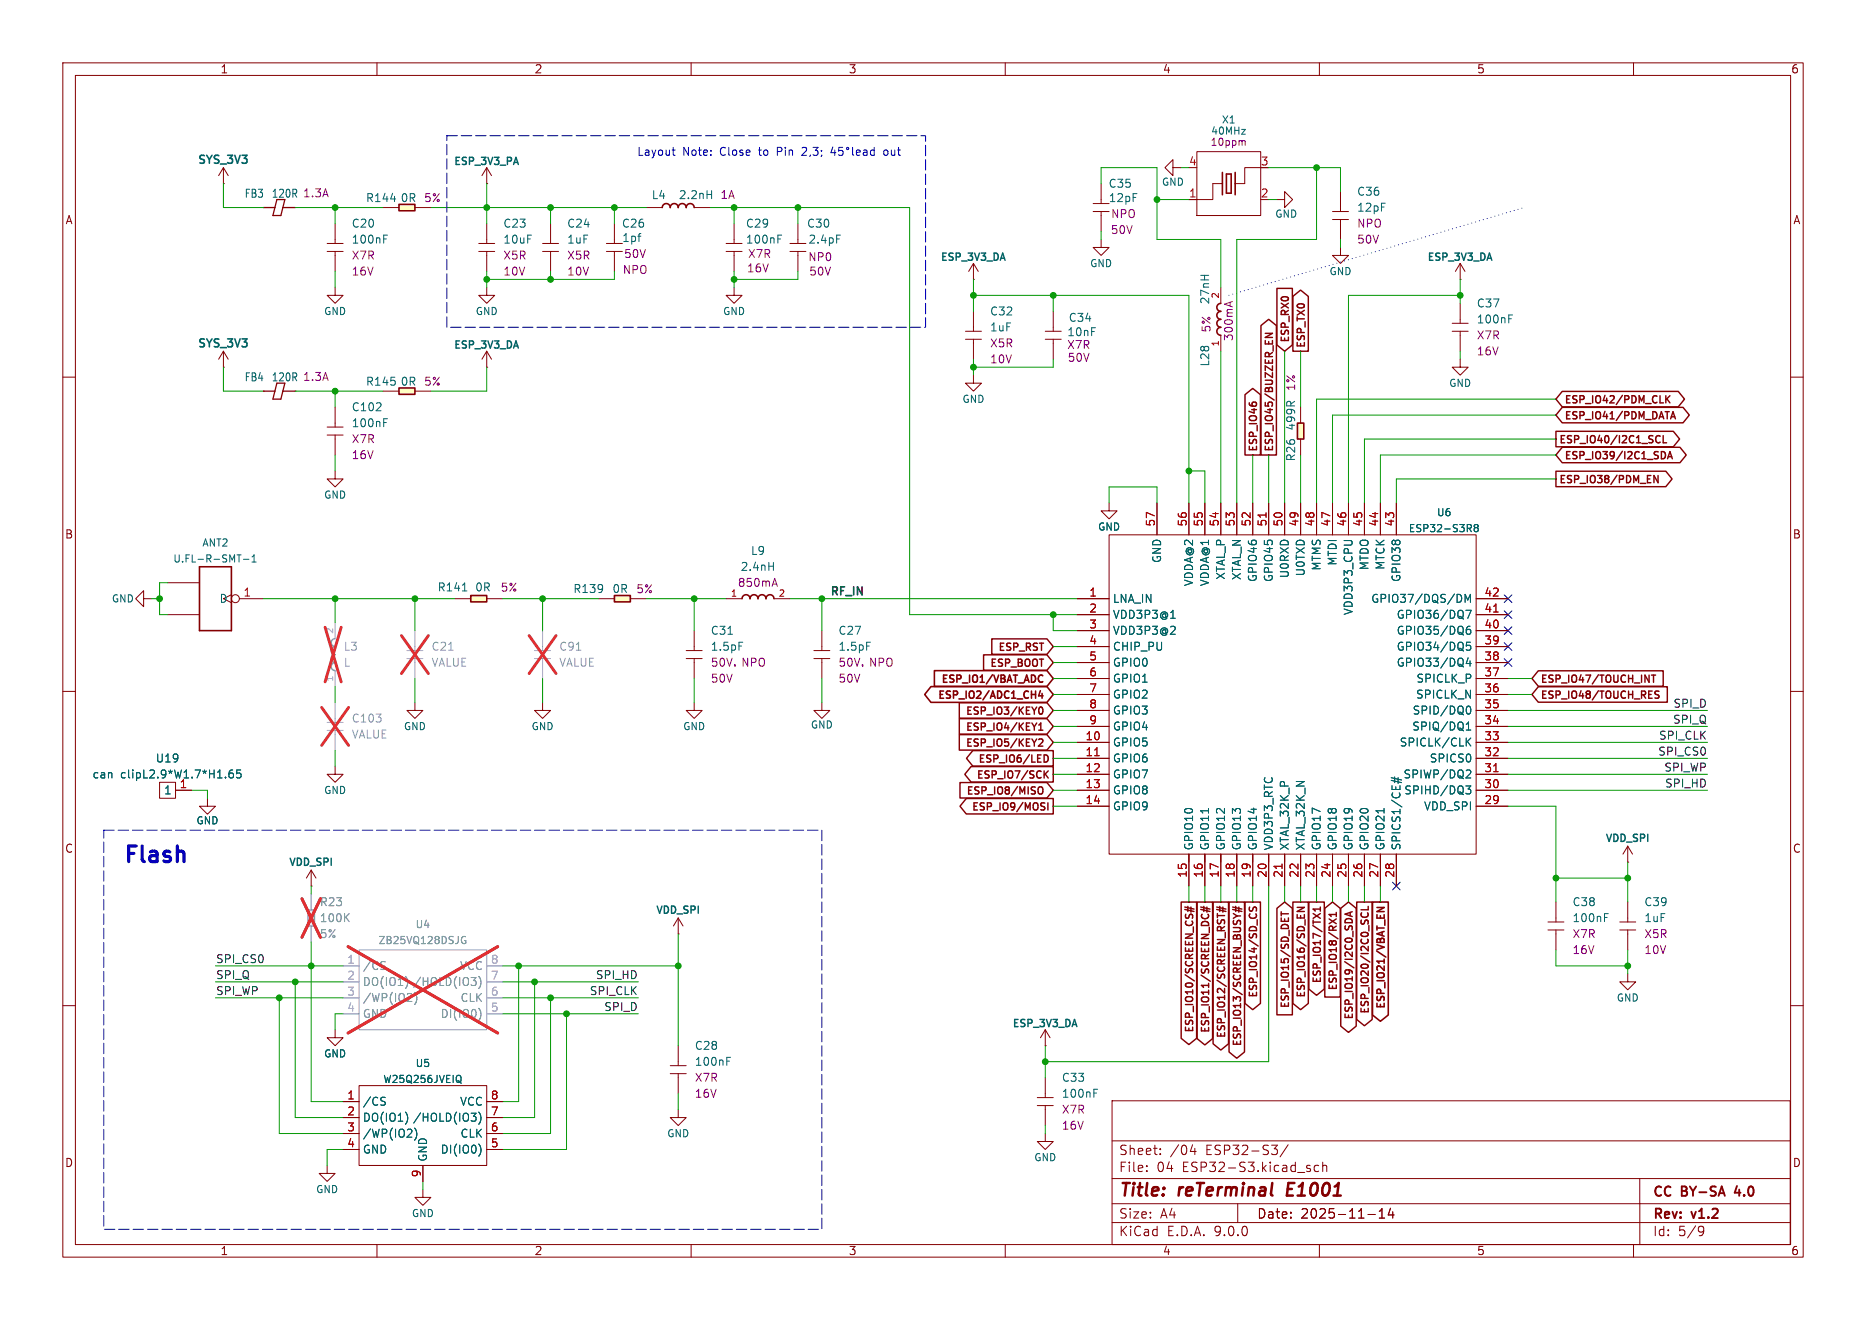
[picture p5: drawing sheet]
<svg xmlns="http://www.w3.org/2000/svg" width="297mm" height="210mm" viewBox="0 0 297 210" stroke-linecap="round" stroke-linejoin="round" font-family="sans-serif">
<g fill="none" stroke="#840000" stroke-width=".16">
<path d="M10 10h277v190h-277zM12 12h273v186h-273zM60 10v2M110 10v2M160 10v2M210 10v2M260 10v2M52.1 38.7h2.5M53.3 35.6v3.1M52.1 40h2.5M53.3 45.7v1.3h1.3l-1.3 1.3-1.2-1.3h1.2M53.3 40v3.2"/>
<path d="M154.9 59.7v1.3h1.3l-1.3 1.2-1.2-1.2h1.2M10 60h2M285 60h2M10 110h2M285 110h2M10 160h2M53.3 163.8v1.3h1.3l-1.3 1.3-1.2-1.3h1.2M106.7 169.5h2.5M106.7 170.8h2.5M107.9 166.4v3.1M107.9 170.8v3.2M177 175.1h107.9v22.9h-107.9z"/>
<path d="M285 160h2M60 198v2M110 198v2M160 198v2M177 194.5h108M177 191.5h108M177 187.5h108M177 181.5h108M182.5 186.3v.1M182.5 185.5v.1M184.7 183.6v.1M184.7 182.8v.1"/>
<path d="M189.8 182.1l-.3 1.1h.9M190.2 182.7v1M197 191.5v3M202.4 182.2h.9l-.5 .6M203 182.8l.3 .3v.3l-.3 .3M205 182.1l-1.3 2M208.4 185.9l.2 .2-.2 .3M208.4 185.4l.1 .1M209.9 185.5l-.4-.1-.3 .3v.4l.1 .2h.6M210 198v2M210.5 185.5l.2-.1 .4 .1 .1 .9M210.5 184.9v1.5"/>
<path d="M217.7 193.2h1.2M219.5 193.8h.9M219.5 192.7l.5-.4v1.5M221.3 192.2l-.3 1.1h.9M221.7 192.8v1M260 198v2M261 187.5v10.5M270.6 195.1l.5 .1a.99 .99 0 0 1-.4 1.4h-.2M271.2 195.7l-.3 .3h-.3"/>
</g>
<path d="M205.1 188.2l-.3 2h1" fill="none" stroke="#840000" stroke-width=".4"/>
<path d="M276.5 188.7l-.4 1.1h.9" fill="none" stroke="#840000" stroke-width=".3"/>
<path d="M61.1 38h.4M61.1 37.4h.6M115.7 168.8h.4M115.7 168.2h.6" fill="none" stroke="#006464" stroke-width=".16"/>
<path d="M63.5 32.5h2.5v1h-2.5z" fill="#ffffc2"/>
<path d="M63.5 32.5h2.5v1h-2.5z" fill="none" stroke="#840000" stroke-width=".25"/>
<g fill="none" stroke="#840000" stroke-width=".16">
<path d="M61 33h2.5M66 33h2.6M77.5 29.2h.1M77.5 26.7l-.8 1.2M77.5 26.7l.7 1.2M77.5 26.7v2.5M53.3 74.9v1.3h1.3l-1.3 1.3-1.2-1.3h1.2M22.9 95.3v-1.3l-1.3 1.3 1.3 1.2v-1.2h1.2M25.4 124.5h2.5v2.5h-2.5zM27.9 125.7h2.6M107.9 148.6h.1M107.9 146.1l-.7 1.2"/>
<path d="M107.9 146.1l.8 1.2M107.9 146.1v2.5M54.6 175.3h2.5M54.6 177.8h2.5M57.1 172.7h20.4v12.7h-20.4zM77.5 175.3h2.5M77.5 177.8h2.5M107.9 176.5v1.3h1.3l-1.3 1.3-1.2-1.3h1.2M54.6 180.3h2.5M54.6 182.9h2.5M67.3 185.4v2.6M77.5 180.3h2.5"/>
<path d="M77.5 182.9h2.5"/>
</g>
<g fill="none" stroke="#006464" stroke-width=".16">
<path d="M62.2 31.7h.8M37 122.5a.5 .5 0 0 0-.6 .5v.5l.2 .2 .3 .1 .2-.2 .1-.4-.2-.2h-.3l-.3 .2M38.3 122.5h-.6l-.1 .6 .2-.1h.5l.1 .2-.1 .4-.2 .2-.5-.2M60.8 174.6h.5M61.1 175.2l.2 .3v.2l-.2 .1M64.8 177.5v.8M65.5 179.8v.4M66 179.5l.3 .5v.6M73.1 172l.3 .3M73.1 171.1h.1a.73 .73 0 0 1-.1 1.1M75 177.1h.8l-.5 .5M75.5 177.6l.3 .2v.3l-.3 .3"/>
<path d="M76.2 176.9a1.46 1.46 0 0 1 0 2M64.8 180.9h.8M66.3 180.9l-.3 .5M76.3 182.1a1.49 1.49 0 0 1 0 1.8"/>
</g>
<path d="M54.6 153.7h2.5M54.6 156.2h2.5M54.6 158.8h2.5M57.1 151.1h20.4v12.7h-20.4zM77.5 153.7h2.5M77.5 156.2h2.5M77.5 158.8h2.5M54.6 161.3h2.5M77.5 161.3h2.5" fill="none" stroke="#a1a1a1" stroke-width=".16"/>
<path d="M60.8 153h.5M61.1 153.6l.2 .3v.2l-.2 .1M64.8 159.3h.8M64.8 155.9v.8M65.5 158.2v.4M66 157.9a1.47 1.47 0 0 1 0 1.9M73.9 149.6h.2v.5h-.3l-.3-.1M74.1 149h-.3l-.3 .1M75 155.5h.8l-.5 .5M75.5 156l.3 .2v.3l-.3 .3M76.2 155.3a1.46 1.46 0 0 1 0 2M76.3 160.5a1.49 1.49 0 0 1 0 1.8" fill="none" stroke="#989898" stroke-width=".16"/>
<path d="M55.4 150.6l23.8 13.8M79.2 150.6l-23.8 13.8" fill="none" stroke="#e12e31" stroke-width=".46"/>
<path d="M63.5 61.7h2.5v1h-2.5z" fill="#ffffc2"/>
<path d="M63.5 61.7h2.5v1h-2.5z" fill="none" stroke="#840000" stroke-width=".25"/>
<g fill="none" stroke="#840000" stroke-width=".16">
<path d="M35.6 29.2h.1M35.6 26.7l-.8 1.2M35.6 26.7l.7 1.2M35.6 26.7v2.5M41.9 33h.1M47 33h.1M86.4 38.7h2.5M87.6 35.6v3.1M174 32.4h2.5M174 33.7h2.5M175.3 38.1v1.3h1.2l-1.2 1.2-1.3-1.2h1.3M175.3 29.2v3.2"/>
<path d="M175.3 33.7v3.1M77.5 58.4h.1M77.5 45.7v1.3h1.2l-1.2 1.3-1.3-1.3h1.3M77.5 55.9l-.8 1.3M77.5 55.9l.7 1.3M77.5 55.9v2.5M86.4 40h2.5M87.6 40v3.2M52.1 67.9h2.5M52.1 69.2h2.5M53.3 64.8v3.1M53.3 69.2v3.2"/>
<path d="M61 62.2h2.5M66 62.2h2.6M110.5 111.8v1.2h1.3l-1.3 1.3-1.3-1.3h1.3M53.3 121.9v1.3h1.3l-1.3 1.3-1.2-1.3h1.2"/>
</g>
<path d="M61.1 67.2h.4M61.1 66.6h.6" fill="none" stroke="#006464" stroke-width=".16"/>
<path d="M52.1 114.9h2.5M52.1 116.2h2.5M53.3 111.8v3.1M53.3 116.2v3.2" fill="none" stroke="#a1a1a1" stroke-width=".16"/>
<path d="M51.2 112.5l4.3 6.1M55.5 112.5l-4.3 6.1" fill="none" stroke="#e12e31" stroke-width=".46"/>
<path d="M41.9 33h1.9M44.1 31.8l-.7 2.5h1.3l.6-2.5M45 33h2" fill="none" stroke="#840000" stroke-width=".2"/>
<path d="M74.9 94.7h2.6v1.1h-2.6z" fill="#ffffc2"/>
<path d="M74.9 94.7h2.6v1.1h-2.6zM118.1 95.3a.64 .64 0 0 1 .6-.7 .64 .64 0 0 1 .7 .7 .64 .64 0 0 1 .6-.7 .64 .64 0 0 1 .6 .7 .64 .64 0 0 1 .7-.7 .64 .64 0 0 1 .6 .7 .64 .64 0 0 1 .7-.7 .64 .64 0 0 1 .6 .7" fill="none" stroke="#840000" stroke-width=".25"/>
<g fill="none" stroke="#840000" stroke-width=".16">
<path d="M35.6 58.4h.1M35.6 55.9l-.8 1.3M35.6 55.9l.7 1.3M35.6 55.9v2.5M153.7 52.7h2.5M153.7 54h2.5M154.9 49.5v3.2M154.9 54v3.2M166.4 52.7h2.5M166.4 54h2.5M167.6 49.5v3.2M167.6 54v3.2"/>
<path d="M41.9 62.2h.1M47 62.2h.1M72.4 95.3h2.5M77.5 95.3h2.5M115.6 95.3h2.5M123.2 95.3h2.5M66 111.8v1.2h1.3l-1.3 1.3-1.2-1.3h1.2M86.4 111.8v1.2h1.2l-1.2 1.3-1.3-1.3h1.3M109.2 103.5h2.6M109.2 104.8h2.6M110.5 100.3v3.2M110.5 104.8v3.2"/>
<path d="M129.5 103.5h2.6M129.5 104.8h2.6M130.8 100.3v3.2M130.8 104.8v3.2M259.1 137.2h.1M259.1 134.6l-.8 1.3M259.1 134.6l.7 1.3M259.1 134.6v2.6M246.4 146.7h2.5M246.4 148h2.5M247.6 143.5v3.2M247.6 148v3.1"/>
<path d="M259.1 154.9v1.3h1.2l-1.2 1.3-1.3-1.3h1.3"/>
</g>
<path d="M73.6 94h.7M122.4 90.1h.7M123.1 89.5v1.2M115.9 100.9h.7M117.6 102.2h.6M137.9 102.2h.6M255.4 146h.4M255.4 145.4h.6" fill="none" stroke="#006464" stroke-width=".16"/>
<path d="M53.3 99.1v2.5M53.3 106.7v2.5M64.8 103.5h2.5M64.8 104.8h2.5M66 100.3v3.2M66 104.8v3.2M85.1 103.5h2.5M85.1 104.8h2.5M86.4 100.3v3.2M86.4 104.8v3.2" fill="none" stroke="#a1a1a1" stroke-width=".16"/>
<path d="M71.4 103.4h.7M91.7 103.4h.8" fill="none" stroke="#989898" stroke-width=".16"/>
<path d="M51.7 99.8l2.6 8.7M54.3 99.8l-2.6 8.7M63.9 101.1l4.3 6.1M68.2 101.1l-4.3 6.1M84.2 101.1l4.3 6.1M88.5 101.1l-4.3 6.1" fill="none" stroke="#e12e31" stroke-width=".46"/>
<path d="M53.3 101.6a.64 .64 0 0 0-.6 .6 .64 .64 0 0 0 .6 .7 .64 .64 0 0 0-.6 .6 .64 .64 0 0 0 .6 .6 .64 .64 0 0 0-.6 .7 .64 .64 0 0 0 .6 .6 .63 .63 0 0 0-.6 .6 .63 .63 0 0 0 .6 .7" fill="none" stroke="#a1a1a1" stroke-width=".25"/>
<path d="M41.9 62.2h1.9M44.1 61l-.7 2.5h1.3l.6-2.5M45 62.2h2" fill="none" stroke="#840000" stroke-width=".2"/>
<g fill="none" stroke="#840084" stroke-width=".16">
<path d="M123 92.9h.6M123.3 92l.4 1.3M114 104.7h-.6v.6l.2-.1 .4 .1 .1 .1-.1 .5-.1 .1-.5-.1M114.7 104.8l.2-.1a.68 .68 0 0 1 .4 .7 .68 .68 0 0 1-.4 .6l-.2-.1-.1-.4zM115.7 104.7l.4 1.3 .4-1.3M117 105.7v.1M117 105.7v.2M117 105.8v.2M117 105.8v.1M119 104.7v1.3l-.7-1.3v1.3M119.6 105.4l.6-.1 .1-.2v-.3l-.2-.1h-.5v1.3M120.9 104.9a.43 .43 0 0 1 .5-.2 .43 .43 0 0 1 .3 .4v.5a.42 .42 0 0 1-.5 .4 .42 .42 0 0 1-.4-.4z"/>
<path d="M134.4 104.7h-.6l-.1 .6 .2-.1 .4 .1 .1 .1v.5l-.2 .1-.5-.1M135 104.8l.2-.1a.68 .68 0 0 1 .5 .7 .68 .68 0 0 1-.5 .6l-.2-.1-.1-.4zM136 104.7l.4 1.3 .4-1.3M137.3 105.7v.1M137.3 105.7v.2M137.3 105.8v.2M137.3 105.8v.1M139.3 104.7v1.3l-.7-1.3v1.3M139.9 105.4l.6-.1 .2-.2-.1-.3-.2-.1h-.5v1.3M141.2 104.9a.43 .43 0 0 1 .5-.2 .43 .43 0 0 1 .3 .4v.5a.42 .42 0 0 1-.4 .4 .42 .42 0 0 1-.5-.4z"/>
</g>
<path d="M97.8 94.7h2.5v1.1h-2.5z" fill="#ffffc2"/>
<path d="M105.4 33a.64 .64 0 0 1 .6-.6 .64 .64 0 0 1 .7 .6 .64 .64 0 0 1 .6-.6 .64 .64 0 0 1 .6 .6 .64 .64 0 0 1 .7-.6 .64 .64 0 0 1 .6 .6 .64 .64 0 0 1 .7-.6 .64 .64 0 0 1 .6 .6M31.7 90.2h5.1v10.1h-5.1zM97.8 94.7h2.5v1.1h-2.5z" fill="none" stroke="#840000" stroke-width=".25"/>
<g fill="none" stroke="#840000" stroke-width=".16">
<path d="M76.2 38.7h2.5M77.5 35.6v3.1M96.5 38.7h2.6M97.8 35.6v3.1M102.9 33h2.5M110.5 33h2.5M115.6 38.7h2.5M116.8 35.6v3.1M125.7 38.7h2.6M127 35.6v3.1M76.2 40h2.5M77.5 40v3.2"/>
<path d="M96.5 40h2.6M97.8 40v3.2M115.6 40h2.5M116.8 45.7v1.3h1.3l-1.3 1.3-1.2-1.3h1.2M116.8 40v3.2M125.7 40h2.6M127 40v3.2M231.1 51.4h2.6M231.1 52.7h2.6M232.4 57.2v1.2h1.3l-1.3 1.3-1.3-1.3h1.3M232.4 48.3v3.1M232.4 52.7v3.2"/>
<path d="M26.7 97.8h5M26.7 92.7h5M36.8 94.6l-1.2 .7 1.2 .6M38.1 95.3h3.8M95.2 95.3h2.6M100.3 95.3h2.6M171.4 95.3h5.1M171.4 97.8h5.1M176.5 85.1h58.4v50.8h-58.4zM184.1 80v5.1M189.2 80v5.1M191.8 80v5.1"/>
<path d="M194.3 80v5.1M196.8 80v5.1M199.4 80v5.1M201.9 80v5.1M204.5 80v5.1M207 80v5.1M209.5 80v5.1M212.1 80v5.1M214.6 80v5.1M217.2 80v5.1M219.7 80v5.1M222.2 80v5.1"/>
<path d="M234.9 95.3h5.1M234.9 97.8h5.1M130.8 111.8v1.2h1.3l-1.3 1.3-1.3-1.3h1.3M171.4 100.3h5.1M171.4 102.9h5.1M171.4 105.4h5.1M171.4 108h5.1M171.4 110.5h5.1M171.4 113h5.1M171.4 115.6h5.1M171.4 118.1h5.1M234.9 100.3h5.1"/>
<path d="M234.9 102.9h5.1M234.9 105.4h5.1M234.9 108h5.1M234.9 110.5h5.1M234.9 113h5.1M234.9 115.6h5.1M234.9 118.1h5.1M33 127v1.3h1.3l-1.3 1.2-1.3-1.2h1.3M49.5 138.4l-.7 1.3M49.5 138.4l.8 1.3M49.5 138.4v2.6M171.4 120.7h5.1"/>
<path d="M171.4 123.2h5.1M171.4 125.7h5.1M171.4 128.3h5.1M189.2 135.9v5.1M191.8 135.9v5.1M194.3 135.9v5.1M196.8 135.9v5.1M199.4 135.9v5.1M201.9 135.9v5.1M204.5 135.9v5.1M207 135.9v5.1M209.5 135.9v5.1"/>
<path d="M212.1 135.9v5.1M214.6 135.9v5.1M217.2 135.9v5.1M219.7 135.9v5.1M222.2 135.9v5.1M234.9 120.7h5.1M234.9 123.2h5.1M234.9 125.7h5.1M234.9 128.3h5.1M49.5 141h.1M257.8 146.7h2.5M257.8 148h2.5"/>
<path d="M259.1 143.5v3.2M259.1 148v3.1M165.1 174.6h2.5M165.1 175.9h2.5M166.4 166.4h.1M166.4 163.8l-.8 1.3M166.4 163.8l.7 1.3M166.4 163.8v2.6M166.4 171.5v3.1M166.4 175.9v3.2M67.3 189.2v1.3h1.3l-1.3 1.3-1.3-1.3h1.3M166.4 180.3v1.3h1.2l-1.2 1.3-1.3-1.3h1.3"/>
<circle cx="37.5" cy="95.2" r=".63"/>
</g>
<g fill="none" stroke="#006464" stroke-width=".16">
<path d="M101.5 37.6h.5M101.9 37.2h.1M112.5 30.9h.8M113.3 30.3v1.3M123.8 37.4h.6M123.8 38h.4M133.2 37.4h.6M240.1 50.7h.5M240.1 50.1h.6M37.7 88.3h.7M38.8 89h.8M40.1 89.4h.7"/>
<path d="M40.1 88.6l.3-.3v1.1M186.3 98.4h.8M232.6 94.9v.6M233.2 95.8v-1.2l.4 .9 .4-.9v1.2M233.3 97.1h.9l-.6 1.3M233.8 84.1l.4 .5M234 99.6a.5 .5 0 0 0-.6 .6v.5l.1 .1 .4 .1 .1-.1 .1-.4-.1-.2-.4-.1-.2 .3M234 83.5l.2 .2-.1 .2-.1 .2M234.9 83.9l-.3-.2 .3-.2h.3l.1 .2-.2 .2M234.9 83.9l-.3 .3 .1 .3 .2 .1 .3-.1 .1-.1-.1-.3-.1-.2M234.9 83.9h.2M233.4 116.1h.7"/>
<path d="M233.4 115.2l.3-.3v1.2M233.5 112.5l.2-.2a.68 .68 0 0 1 .4 .7 .68 .68 0 0 1-.4 .6l-.2-.1M233.6 118l.5 .7M233.7 104.7l-.3 .9h.8M234 105.1v.9M234 102.2h-.6v.6l.2-.1h.4l.1 .2-.1 .4-.1 .1-.5-.1M234.1 117.4l-.7 .7M192.3 128.6v.8M220.3 128.6v.8M221.4 124.2l1.7 .3M221.4 123.7l1.7 .4M222 123.6v.9"/>
<path d="M222.5 123.7v.9M233.3 125h.8l-.4 .5 .3 .1 .1 .5-.2 .2h-.4M233.6 122.5l.4 .1 .1 .3-.8 .9h.8M174.1 173.9h.4M174.1 173.3h.6"/>
</g>
<path d="M201.5 81.6v.7M237.7 97.4h.8M174.2 120.2h.8M204.1 137.5v.7M237.7 122.8h.8" fill="none" stroke="#a90000" stroke-width=".16"/>
<path d="M49 144.8h1v2.5h-1z" fill="#f0f0f0"/>
<path d="M49 144.8h1v2.5h-1z" fill="none" stroke="#a1a1a1" stroke-width=".25"/>
<path d="M49.5 142.2v2.6M49.5 147.3v2.6" fill="none" stroke="#a1a1a1" stroke-width=".16"/>
<path d="M55 145.9l.6 .7M55.6 145.4l-.8 .7" fill="none" stroke="#989898" stroke-width=".16"/>
<path d="M48.1 143l2.9 6.1M51 143l-2.9 6.1" fill="none" stroke="#e12e31" stroke-width=".46"/>
<path d="M190.5 24.1h10.2v10.2h-10.2zM194.6 29.2h-1.6v2.6h-3.8h1.3M201.9 26.7h-3.8v2.5h-1.5M203.2 31.8h1.3v-1.3l1.2 1.3-1.2 1.2v-1.2M212.1 33.7h2.5M212.1 34.9h2.5M213.4 39.4v1.2h1.2l-1.2 1.3-1.3-1.3h1.3M213.4 30.5v3.2M213.4 34.9v3.2M52.1 185.4v1.3h1.2l-1.2 1.3-1.3-1.3h1.3" fill="none" stroke="#840000" stroke-width=".16"/>
<path d="M194.6 27.4v3.6M195.2 27.7h.8v3h-.8zM196.6 27.4v3.6" fill="none" stroke="#840000" stroke-width=".25"/>
<path d="M197.6 20.6h.6l-.6 .7h.6" fill="none" stroke="#006464" stroke-width=".16"/>
<path d="M197.9 22.4l.3 .1v.6" fill="none" stroke="#840084" stroke-width=".16"/>
<path d="M206.5 67.3h1v2.6h-1z" fill="#ffffc2"/>
<path d="M194.3 48.3a.64 .64 0 0 0-.6 .6 .64 .64 0 0 0 .6 .6 .64 .64 0 0 0-.6 .7 .64 .64 0 0 0 .6 .6 .64 .64 0 0 0-.6 .6 .64 .64 0 0 0 .6 .7 .63 .63 0 0 0-.6 .6 .63 .63 0 0 0 .6 .6M206.5 67.3h1v2.6h-1zM148.2 109.2h18.4l1 1.3-1 1.2h-18.4l-1-1.2zM148.7 106.7h17.9l1 1.3-1 1.2h-17.9zM165.6 109.9l-.3 .8h.7M165.8 107.4l.2 .1M165.9 110.3v.8M166 108.4l-.2 .1M218.5 143.5h2.5v18l-1.3 1-1.2-1zM219.2 144.4h1.1l-1.1 .6" fill="none" stroke="#840000" stroke-width=".25"/>
<g fill="none" stroke="#840000" stroke-width=".16">
<path d="M186.7 26.7v-1.3l-1.3 1.3 1.3 1.2v-1.2h1.3M154.9 44.5h.1M154.9 41.9l-.7 1.3M154.9 41.9l.8 1.3M154.9 41.9v2.6M194.3 45.7v2.6M194.3 53.3v2.6M232.4 44.5h.1M232.4 41.9l-.8 1.3M232.4 41.9l.8 1.3M232.4 41.9v2.6M207 64.8v2.5"/>
<path d="M207 69.9v2.5M171.4 95.3h5.1M171.4 97.8h5.1M176.5 80v1.3h1.3l-1.3 1.3-1.2-1.3h1.2M184.1 80v5.1M189.2 80v5.1M191.8 80v5.1M194.3 80v5.1M196.8 80v5.1M199.4 80v5.1M201.9 80v5.1M204.5 80v5.1"/>
<path d="M207 80v5.1M209.5 80v5.1M212.1 80v5.1M214.6 80v5.1M217.2 80v5.1M219.7 80v5.1M222.2 80v5.1M234.9 95.3h5.1M234.9 97.8h5.1M171.4 100.3h5.1M171.4 102.9h5.1M171.4 105.4h5.1"/>
<path d="M171.4 108h5.1M171.4 110.5h5.1M171.4 113h5.1M171.4 115.6h5.1M171.4 118.1h5.1M234.9 100.3h5.1M234.9 102.9h5.1M234.9 105.4h5.1M234.9 108h5.1M234.9 110.5h5.1M234.9 113h5.1M234.9 115.6h5.1"/>
<path d="M234.9 118.1h5.1M27.9 125.7h2.6M171.4 125.7h5.1M171.4 120.7h5.1M171.4 123.2h5.1M171.4 128.3h5.1M189.2 135.9v5.1M191.8 135.9v5.1M194.3 135.9v5.1M196.8 135.9v5.1M199.4 135.9v5.1M201.9 135.9v5.1"/>
<path d="M204.5 135.9v5.1M207 135.9v5.1M209.5 135.9v5.1M212.1 135.9v5.1M214.6 135.9v5.1M217.2 135.9v5.1M219.7 135.9v5.1M222.2 135.9v5.1M234.9 125.7h5.1M234.9 120.7h5.1M234.9 123.2h5.1M234.9 128.3h5.1"/>
<path d="M54.6 175.3h2.5M54.6 177.8h2.5M77.5 175.3h2.5M77.5 177.8h2.5M54.6 180.3h2.5M54.6 182.9h2.5M67.3 185.4v2.6M77.5 180.3h2.5M77.5 182.9h2.5"/>
</g>
<path d="M195.8 48.1v.6M196.2 48l-1.3 .4" fill="none" stroke="#840084" stroke-width=".16"/>
<g fill="none" stroke="#840000" stroke-width=".23">
<path d="M200.7 51.8l1.2-1 1.3 1v20.6h-2.5zM201.4 53h1.1l-1.1 .7h1.1M203.2 45.9h2.5v9l-1.2 1-1.3-1zM205.8 47.2l1.2-1 1.2 1v8.7h-2.4zM198.2 62.8l1.2-1 1.2 1v9.6h-2.4zM247.6 75h17.5l1 1.2-1 1.2h-17.5zM247.6 68.6h18.7l1 1.3-1 1.2h-18.7zM248.7 64.8h19.2l1 1.2-1 1.3h-19.2l-1.1-1.3zM248.7 71.2h18.7l1 1.2-1 1.2h-18.7l-1.1-1.2zM248.7 62.3h18.4l1 1.2-1 1.2h-18.4l-1.1-1.2zM263.9 75.7v1.1l-.6-1.1v1.1M263.9 69.3l.3 .1"/>
<path d="M264.2 70.3l-.3 .1M264.7 69.3v1.1h.6M265 72l.1 .3-.1 .5M265.3 63.4l.5 .7M265.4 73l.4-1.2 .4 1.2M265.5 72.7h.6M265.8 63l-.7 .6M265.9 66.6l.4-1.1 .4 1.1M266 66.3h.6M152.7 111.8h13.9l1 1.2-1 1.3h-13.9zM152.7 116.9h13.9l1 1.2-1 1.2h-13.9zM152.7 114.3h13.9l1 1.3-1 1.2h-13.9z"/>
<path d="M154.8 119.4h12.8v2.5h-12.8l-1-1.2zM156.6 104.2h10l1 1.2-1 1.2h-10zM157.9 101.6h8.7l1 1.3-1 1.2h-8.7zM165 115l-.4 .6M165.3 117.7l.5-.1 .2 .3-.7 .8h.7M165.3 116.2h.7M165.3 115.4l.4-.4v1.2M165.4 112.6l.2-.1a.61 .61 0 0 1 .4 .6 .61 .61 0 0 1-.4 .5l-.2-.1-.1-.3zM244.8 109.3h20.6v2.4h-20.6l-1-1.2zM244.8 106.7h19.9v2.5h-19.9l-1-1.2zM262.9 107.4h.6M263.2 107.4v1.1"/>
<path d="M263.4 110.3l.7 .5-.3 .3-.4-.1M264.1 110l-.5-.1-.2 .3M152.8 124.5h13.8l1 1.2-1 1.3h-13.8zM153.8 127h13.8v2.5h-13.8l-1-1.2zM154.6 122h13v2.4h-13l-1-1.2zM165.2 125.6a.38 .38 0 0 1 .4-.4 .38 .38 0 0 1 .4 .4v.3a.38 .38 0 0 1-.4 .4 .38 .38 0 0 1-.4-.4M165.9 128.3l.3 .1 .1 .3-.2 .2h-.3M165.9 127.7l.4 .1M166.2 120.1a.58 .58 0 0 1 .6 .6 .58 .58 0 0 1-.6 .5M166.4 123.1l.4 .7M166.8 127.7v1.2M166.8 122.6l-.6 .7"/>
<path d="M188 143.5h2.5v21.7l-1.3 1-1.2-1zM188.6 144.7l1.4 .3M188.6 144.3l1.4 .3M189.1 144.2v.8M189.6 144.3v.8M190.5 143.5h2.5v21.7l-1.2 1-1.3-1zM191.1 144.7l1.5 .3M191.1 144.3l1.5 .3M191.6 144.2v.8M192.1 144.3v.8M193.1 143.5h2.4v22.6l-1.2 1-1.2-1zM193.7 144.7l1.4 .3"/>
<path d="M193.7 144.3l1.4 .3M194.1 144.2v.8M194.6 144.3v.8M195.6 143.5h2.5v23.9l-1.3 1-1.2-1zM196.2 144.7l1.5 .3M196.2 144.3l1.5 .3M196.3 145.3l.6 .4M196.7 144.2v.8M197.2 144.3v.8M198.2 143.5h2.4v16.1l-1.2 1-1.2-1zM198.9 144.3l-.1 .4 .2 .2h.3l.2-.5 .3-.1 .2 .2-.1 .5M203.2 144.5l1.3-1 1.2 1v17h-2.5z"/>
<path d="M203.9 145.1v.6M203.9 145.4h1.2M205.8 143.5h2.4v16.1l-1.2 1-1.2-1zM206.5 144.4h1.1l-1.1 .6h1.1M208.3 143.5h2.5v13.9l-1.3 1-1.2-1zM209 145.3l1.1 .8M210.1 145.3l-1.1 .8M210.1 144.3v.7M210.1 144.6h-1.1l.3 .4M210.9 144.5l1.2-1 1.2 1v14.1h-2.4zM211.5 146.2l1.2 .8M212.7 146.2l-1.2 .8"/>
<path d="M212.7 145.2v.6M212.7 145.5h-1.2l.4 .3M213.4 144.5l1.2-1 1.3 1v18.8l-1.3 1-1.2-1zM214.1 146.4l.5-.3 .6 .3M214.9 145.2v.5M215.2 145.1l-1.1 .3 1.1 .4M215.9 143.5h2.5v18.7l-1.2 1-1.3-1zM216.7 145.2l-.1 .2 .1 .3M217.7 145.2l.1 .2-.1 .3M217.8 144.2v.5h-1.2"/>
</g>
<path d="M195.6 47l47-14" fill="none" stroke="#0000c2" stroke-width=".16" stroke-dasharray="0 .6"/>
<g fill="none" stroke="#009600" stroke-width=".16">
<path d="M35.6 29.2v3.8h6.3M47 33h14M53.3 33v2.6M68.6 33h34.3M77.5 29.2v6.4M87.6 33v2.6M97.8 33v2.6M113 33h31.8v64.8h26.6M116.8 33v2.6M127 33v2.6M175.3 29.2v-2.5h8.8v11.4h10.2v7.6M175.3 36.8v1.3"/>
<path d="M184.1 31.8h5.1M188 26.7h1.2M201.9 26.7h11.5v3.8M201.9 31.8h1.3M209.5 26.7v11.4h-12.7v41.9M213.4 38.1v1.3M35.6 58.4v3.8h6.3M53.3 43.2v2.5M77.5 43.2v2.5M77.5 58.4v3.8h-8.9M87.6 43.2v1.3M97.8 43.2v1.3h-20.3"/>
<path d="M116.8 43.2v2.5M127 43.2v1.3h-10.2M154.9 47h34.3v33M154.9 44.5v5M154.9 57.2v2.5M167.6 47v2.5M167.6 57.2v1.2h-12.7M194.3 55.9v24.1M204.5 55.9v24.1M207 55.9v8.9M232.4 44.5v3.8M232.4 55.9v1.3"/>
<path d="M232.4 47h-17.8v33M47 62.2h14M53.3 62.2v2.6M53.3 72.4v2.5M189.2 74.9h2.6v5.1M199.4 72.4v7.6M201.9 72.4v7.6M207 72.4v7.6M247.6 63.5h-38.1v16.5M247.6 69.9h-30.4v10.1M247.6 72.4h-27.9v7.6M247.6 66h-35.5v14"/>
<path d="M247.6 76.2h-25.4v3.8M24.1 95.3h1.3M26.7 92.7h-1.3v5.1h1.3M41.9 95.3h30.5M53.3 95.3v3.8M66 95.3v5M80 95.3h15.2M86.4 95.3v5M102.9 95.3h12.7M110.5 95.3v5M125.7 95.3h45.7M130.8 95.3v5"/>
<path d="M167.6 97.8v2.5h3.8M176.5 80v-2.5h7.6v2.5M53.3 109.2v2.6M53.3 119.4v2.5M66 108v3.8M86.4 108v3.8M110.5 108v3.8M130.8 108v3.8M167.6 108h3.8M167.6 113h3.8M167.6 110.5h3.8M167.6 115.6h3.8"/>
<path d="M167.6 118.1h3.8M167.6 105.4h3.8M167.6 102.9h3.8M240 108h3.8M240 113h31.8M240 110.5h3.8M240 115.6h31.8M240 118.1h31.8M30.5 125.7h2.5v1.3M167.6 125.7h3.8M167.6 128.3h3.8M167.6 123.2h3.8"/>
<path d="M167.6 120.7h3.8M240 125.7h31.8M240 128.3h7.6v15.2M240 123.2h31.8M240 120.7h31.8M247.6 139.7h11.5M259.1 137.2v6.3M34.3 153.7h20.3M34.3 156.2h20.3M34.3 158.8h20.3M44.4 158.8v21.5h10.2M47 156.2v21.6h7.6"/>
<path d="M49.5 149.9v25.4h5.1M49.5 141v1.2M80 153.7h27.9M80 156.2h21.6M80 158.8h21.6M82.5 153.7v21.6h-2.5M85.1 156.2v21.6h-5.1M87.6 158.8v21.5h-7.6M107.9 148.6v17.8M189.2 141v2.5M191.8 141v2.5M194.3 141v2.5"/>
<path d="M196.8 141v2.5M199.4 141v2.5M201.9 141v27.9h-35.5M204.5 141v2.5M207 141v2.5M209.5 141v2.5M212.1 141v2.5M214.6 141v2.5M217.2 141v2.5M219.7 141v2.5M247.6 151.1v2.6h11.5M259.1 151.1v3.8"/>
<path d="M54.6 161.3h-1.3v2.5M80 161.3h21.6M90.2 161.3v21.6h-10.2M107.9 174v2.5M166.4 166.4v5.1M166.4 179.1v1.2M54.6 182.9h-2.5v2.5M67.3 188v1.2"/>
</g>
<path d="M239.4 94.6l1.2 1.3M239.4 97.2l1.2 1.2M239.4 99.7l1.2 1.2M240.6 94.6l-1.2 1.3M240.6 97.2l-1.2 1.2M240.6 99.7l-1.2 1.2M239.4 104.8l1.2 1.2M239.4 102.3l1.2 1.2M240.6 104.8l-1.2 1.2M240.6 102.3l-1.2 1.2M221.6 140.4l1.3 1.2M222.9 140.4l-1.3 1.2" fill="none" stroke="#000084" stroke-width=".16"/>
<g fill="none" stroke="#0000c2" stroke-width=".16">
<path d="M107 23.9h.5M107.2 24.5l.3 .2M127.8 23.4l-.1 .2M128.3 24l-.7 .7h.8M132.6 23.4l-.3 .9h.7M132.9 23.9v.8M134.1 23.4h-.6v.6l.1-.1 .5 .1 .1 .2-.1 .4-.2 .1-.4-.1M135.7 23.4v1.1l.2 .2M136.3 24.3l.6-.1v-.3h-.4l-.2 .1 .1 .7h.5M137.5 23.9h.4l.1 .8M138 24.2h-.4a.25 .25 0 0 0-.2 .3 .25 .25 0 0 0 .2 .2h.4M139.1 23.9h-.3l-.3 .2 .2 .6h.4"/>
<path d="M139.1 23.4v1.3M141.2 23.9h-.3l-.2 .2v.5l.2 .1h.3"/>
<circle cx="134.9" cy="23.6" r=".18"/>
</g>
<path d="M71.1 21.6h76.2v30.5h-76.2zM16.5 132.1h114.3v63.5h-114.3z" fill="none" stroke="#0000c2" stroke-width=".16" stroke-dasharray="1.7 .6"/>
<g fill="none" stroke="#989898" stroke-width=".16">
<path d="M55 145.9l.6 .7M55.6 145.4l-.8 .7M60.8 153h.5M61.1 153.6l.2 .3v.2l-.2 .1M64.8 159.3h.8M64.8 155.9v.8M65.5 158.2v.4M66 157.9a1.47 1.47 0 0 1 0 1.9M73.9 149.6h.2v.5h-.3l-.3-.1M74.1 149h-.3l-.3 .1M75 155.5h.8l-.5 .5M75.5 156l.3 .2v.3l-.3 .3"/>
<path d="M76.2 155.3a1.46 1.46 0 0 1 0 2M76.3 160.5a1.49 1.49 0 0 1 0 1.8"/>
</g>
<path d="M49.5 142.2v2.6M49.5 147.3v2.6M54.6 153.7h2.5M54.6 156.2h2.5M54.6 158.8h2.5M77.5 153.7h2.5M77.5 156.2h2.5M77.5 158.8h2.5M54.6 161.3h2.5M77.5 161.3h2.5" fill="none" stroke="#a1a1a1" stroke-width=".16"/>
<path d="M48.1 143l2.9 6.1M51 143l-2.9 6.1M55.4 150.6l23.8 13.8M79.2 150.6l-23.8 13.8" fill="none" stroke="#e12e31" stroke-width=".46"/>
<g fill="none" stroke="#006464" stroke-width=".16">
<path d="M186.3 98.4h.8M232.6 94.9v.6M233.2 95.8v-1.2l.4 .9 .4-.9v1.2M233.3 97.1h.9l-.6 1.3M233.8 84.1l.4 .5M234 99.6a.5 .5 0 0 0-.6 .6v.5l.1 .1 .4 .1 .1-.1 .1-.4-.1-.2-.4-.1-.2 .3M234 83.5l.2 .2-.1 .2-.1 .2M234.9 83.9l-.3-.2 .3-.2h.3l.1 .2-.2 .2M234.9 83.9l-.3 .3 .1 .3 .2 .1 .3-.1 .1-.1-.1-.3-.1-.2M234.9 83.9h.2M233.4 116.1h.7M233.4 115.2l.3-.3v1.2"/>
<path d="M233.5 112.5l.2-.2a.68 .68 0 0 1 .4 .7 .68 .68 0 0 1-.4 .6l-.2-.1M233.6 118l.5 .7M233.7 104.7l-.3 .9h.8M234 105.1v.9M234 102.2h-.6v.6l.2-.1h.4l.1 .2-.1 .4-.1 .1-.5-.1M234.1 117.4l-.7 .7M37 122.5a.5 .5 0 0 0-.6 .5v.5l.2 .2 .3 .1 .2-.2 .1-.4-.2-.2h-.3l-.3 .2M38.3 122.5h-.6l-.1 .6 .2-.1h.5l.1 .2-.1 .4-.2 .2-.5-.2M192.3 128.6v.8M220.3 128.6v.8M221.4 124.2l1.7 .3M221.4 123.7l1.7 .4"/>
<path d="M222 123.6v.9M222.5 123.7v.9M233.3 125h.8l-.4 .5 .3 .1 .1 .5-.2 .2h-.4M233.6 122.5l.4 .1 .1 .3-.8 .9h.8M60.8 174.6h.5M61.1 175.2l.2 .3v.2l-.2 .1M64.8 177.5v.8M65.5 179.8v.4M66 179.5l.3 .5v.6M73.1 172l.3 .3M73.1 171.1h.1a.73 .73 0 0 1-.1 1.1M75 177.1h.8l-.5 .5"/>
<path d="M75.5 177.6l.3 .2v.3l-.3 .3M76.2 176.9a1.46 1.46 0 0 1 0 2M64.8 180.9h.8M66.3 180.9l-.3 .5M76.3 182.1a1.49 1.49 0 0 1 0 1.8"/>
</g>
<path d="M201.5 81.6v.7M237.7 97.4h.8M174.2 120.2h.8M204.1 137.5v.7M237.7 122.8h.8" fill="none" stroke="#a90000" stroke-width=".16"/>
<g fill="#009600" stroke="#009600" stroke-width=".16">
<circle cx="53.3" cy="33" r=".46"/>
<circle cx="77.5" cy="33" r=".46"/>
<circle cx="77.5" cy="44.5" r=".46"/>
<circle cx="53.3" cy="62.2" r=".46"/>
<circle cx="47" cy="156.2" r=".46"/>
<circle cx="49.5" cy="153.7" r=".46"/>
<circle cx="44.4" cy="158.8" r=".46"/>
<circle cx="110.5" cy="95.3" r=".46"/>
<circle cx="66" cy="95.3" r=".46"/>
<circle cx="86.4" cy="95.3" r=".46"/>
<circle cx="25.4" cy="95.3" r=".46"/>
<circle cx="53.3" cy="95.3" r=".46"/>
<circle cx="130.8" cy="95.3" r=".46"/>
<circle cx="82.5" cy="153.7" r=".46"/>
<circle cx="85.1" cy="156.2" r=".46"/>
<circle cx="90.2" cy="161.3" r=".46"/>
<circle cx="87.6" cy="158.8" r=".46"/>
<circle cx="107.9" cy="153.7" r=".46"/>
<circle cx="87.6" cy="33" r=".46"/>
<circle cx="97.8" cy="33" r=".46"/>
<circle cx="116.8" cy="44.5" r=".46"/>
<circle cx="127" cy="33" r=".46"/>
<circle cx="87.6" cy="44.5" r=".46"/>
<circle cx="116.8" cy="33" r=".46"/>
<circle cx="166.4" cy="168.9" r=".46"/>
<circle cx="209.5" cy="26.7" r=".46"/>
<circle cx="167.6" cy="47" r=".46"/>
<circle cx="154.9" cy="47" r=".46"/>
<circle cx="184.1" cy="31.8" r=".46"/>
<circle cx="154.9" cy="58.4" r=".46"/>
<circle cx="259.1" cy="139.7" r=".46"/>
<circle cx="247.6" cy="139.7" r=".46"/>
<circle cx="259.1" cy="153.7" r=".46"/>
<circle cx="189.2" cy="74.9" r=".46"/>
<circle cx="167.6" cy="97.8" r=".46"/>
<circle cx="232.4" cy="47" r=".46"/>
</g>
<text font-size="3.5" fill="#0000c2" x="19.6" y="137.4">Flash</text>
<g font-size="2.8" fill="#840000">
<text x="178" y="190.9">Title:</text>
<text x="187.7" y="190.9">reTerminal</text>
<text x="205.7" y="190.9">E1001</text>
</g>
<g font-size="2.1" fill="#840000">
<text x="178" y="184">Sheet:</text>
<text x="186.2" y="184">/04</text>
<text x="192" y="184">ESP32-S3/</text>
<text x="178" y="186.7">File:</text>
<text x="184.1" y="186.7">04</text>
<text x="188.2" y="186.7">ESP32-S3.kicad_sch</text>
<text x="263" y="190.8">CC</text>
<text x="267.7" y="190.8">BY-SA</text>
<text x="276.8" y="190.8">4.0</text>
<text x="178" y="196.9">KiCad</text>
<text x="178" y="194.1">Size:</text>
<text x="184.7" y="194.1">A4</text>
<text x="185.7" y="196.9">E.D.A.</text>
<text x="193.3" y="196.9">9.0.0</text>
<text x="200" y="194.1">Date:</text>
<text x="207" y="194.1">2025-11-14</text>
<text x="263" y="194.3">Rev:</text>
<text x="263" y="196.9">Id:</text>
<text x="267.1" y="196.9">5/9</text>
<text x="269.4" y="194.3">v1.2</text>
</g>
<g font-size="1.8" fill="#840000">
<text x="35" y="11.9">1</text>
<text x="85" y="11.9">2</text>
<text x="135" y="11.9">3</text>
<text x="185" y="11.9">4</text>
<text x="235" y="11.9">5</text>
<text x="285" y="11.9">6</text>
<text x="10.3" y="35.9">A</text>
<text x="285.3" y="35.9">A</text>
<text x="10.3" y="85.9">B</text>
<text x="285.3" y="85.9">B</text>
<text x="10.3" y="135.9">C</text>
<text x="285.3" y="135.9">C</text>
<text x="10.3" y="185.9">D</text>
<text x="285.3" y="185.9">D</text>
<text x="35" y="199.9">1</text>
<text x="85" y="199.9">2</text>
<text x="135" y="199.9">3</text>
<text x="185" y="199.9">4</text>
<text x="235" y="199.9">5</text>
<text x="285" y="199.9">6</text>
</g>
<g font-size="1.8" fill="#006464">
<text x="31.3" y="26.4">SYS_3V3</text>
<text x="38.8" y="31.7">FB3</text>
<text x="43.2" y="31.7">120R</text>
<text x="58.2" y="32.4">R144</text>
<text x="63.7" y="32.4">0R</text>
<text x="103.6" y="31.9">L4</text>
<text x="108" y="31.9">2.2nH</text>
<text x="176.4" y="30.1">C35</text>
<text x="176.4" y="32.4">12pF</text>
<text x="215.9" y="31.3">C36</text>
<text x="215.9" y="33.9">12pF</text>
<text x="55.9" y="39">100nF</text>
<text x="55.9" y="36.4">C20</text>
<text x="80" y="36.4">C23</text>
<text x="80" y="39">10uF</text>
<text x="90.2" y="39">1uF</text>
<text x="90.2" y="36.4">C24</text>
<text x="98.9" y="36.4">C26</text>
<text x="98.9" y="38.7">1pf</text>
<text x="118.6" y="39">100nF</text>
<text x="118.6" y="36.4">C29</text>
<text x="128.4" y="36.4">C30</text>
<text x="128.6" y="39">2.4pF</text>
<text x="157.5" y="52.9">1uF</text>
<text x="157.5" y="50.4">C32</text>
<text x="169.8" y="53.7">10nF</text>
<text x="170" y="51.4">C34</text>
<text x="192.7" y="48.5" transform="rotate(-90 192.7 48.5)">27nH</text>
<text x="235" y="51.7">100nF</text>
<text x="235" y="49.1">C37</text>
<text x="31.3" y="55.6">SYS_3V3</text>
<text x="192.7" y="58.4" transform="rotate(-90 192.7 58.4)">L28</text>
<text x="38.8" y="60.9">FB4</text>
<text x="43.2" y="60.9">120R</text>
<text x="55.9" y="65.6">C102</text>
<text x="58.2" y="61.6">R145</text>
<text x="63.7" y="61.6">0R</text>
<text x="55.9" y="68.2">100nF</text>
<text x="206.3" y="68.6" transform="rotate(-90 206.3 68.6)">499R</text>
<text x="206.3" y="73.5" transform="rotate(-90 206.3 73.5)">R26</text>
<text x="119.4" y="88.5">L9</text>
<text x="185" y="89.7" transform="rotate(-90 185 89.7)">GND</text>
<text x="69.6" y="94.3">R141</text>
<text x="75.5" y="94.3">0R</text>
<text x="91.2" y="94.6">R139</text>
<text x="97.4" y="94.6">0R</text>
<text x="117.8" y="91">2.4nH</text>
<text x="190.1" y="93.4" transform="rotate(-90 190.1 93.4)">VDDA@2</text>
<text x="192.6" y="93.4" transform="rotate(-90 192.6 93.4)">VDDA@1</text>
<text x="195.2" y="92.3" transform="rotate(-90 195.2 92.3)">XTAL_P</text>
<text x="197.7" y="92.4" transform="rotate(-90 197.7 92.4)">XTAL_N</text>
<text x="200.3" y="92.7" transform="rotate(-90 200.3 92.7)">GPIO46</text>
<text x="202.8" y="92.7" transform="rotate(-90 202.8 92.7)">GPIO45</text>
<text x="205.3" y="92.1" transform="rotate(-90 205.3 92.1)">U0RXD</text>
<text x="207.9" y="91.8" transform="rotate(-90 207.9 91.8)">U0TXD</text>
<text x="210.4" y="90.9" transform="rotate(-90 210.4 90.9)">MTMS</text>
<text x="213" y="90.1" transform="rotate(-90 213 90.1)">MTDI</text>
<text x="218" y="90.8" transform="rotate(-90 218 90.8)">MTDO</text>
<text x="220.6" y="90.8" transform="rotate(-90 220.6 90.8)">MTCK</text>
<text x="223.1" y="92.7" transform="rotate(-90 223.1 92.7)">GPIO38</text>
<text x="34.8" y="96.1">D</text>
<text x="113" y="101.2">C31</text>
<text x="133.4" y="101.2">C27</text>
<text x="177" y="96.1">LNA_IN</text>
<text x="177" y="98.7">VDD3P3@1</text>
<text x="177" y="101.2">VDD3P3@2</text>
<text x="215.5" y="98" transform="rotate(-90 215.5 98)">VDD3P3_CPU</text>
<text x="218.2" y="96.1">GPIO37/DQS/DM</text>
<text x="222.2" y="98.7">GPIO36/DQ7</text>
<text x="222.2" y="101.2">GPIO35/DQ6</text>
<text x="113" y="103.7">1.5pF</text>
<text x="133.4" y="103.7">1.5pF</text>
<text x="177" y="103.7">CHIP_PU</text>
<text x="177" y="106.3">GPIO0</text>
<text x="222.2" y="103.7">GPIO34/DQ5</text>
<text x="222.2" y="106.3">GPIO33/DQ4</text>
<text x="177" y="108.8">GPIO1</text>
<text x="177" y="111.4">GPIO2</text>
<text x="177" y="113.9">GPIO3</text>
<text x="224.7" y="113.9">SPID/DQ0</text>
<text x="225.3" y="111.4">SPICLK_N</text>
<text x="225.3" y="108.8">SPICLK_P</text>
<text x="177" y="116.4">GPIO4</text>
<text x="177" y="119">GPIO5</text>
<text x="222.7" y="119">SPICLK/CLK</text>
<text x="224.7" y="116.4">SPIQ/DQ1</text>
<text x="14.6" y="124.1">can</text>
<text x="19.2" y="124.1">clipL2.9*W1.7*H1.65</text>
<text x="24.7" y="121.5">U19</text>
<text x="177" y="121.5">GPIO6</text>
<text x="177" y="124.1">GPIO7</text>
<text x="223.3" y="124.1">SPIWP/DQ2</text>
<text x="227.5" y="121.5">SPICS0</text>
<text x="26" y="126.6">1</text>
<text x="177" y="126.6">GPIO8</text>
<text x="177" y="129.1">GPIO9</text>
<text x="223.4" y="126.6">SPIHD/DQ3</text>
<text x="226.6" y="129.1">VDD_SPI</text>
<text x="190.1" y="135.4" transform="rotate(-90 190.1 135.4)">GPIO10</text>
<text x="192.6" y="135.4" transform="rotate(-90 192.6 135.4)">GPIO11</text>
<text x="195.2" y="135.4" transform="rotate(-90 195.2 135.4)">GPIO12</text>
<text x="197.7" y="135.4" transform="rotate(-90 197.7 135.4)">GPIO13</text>
<text x="200.3" y="135.4" transform="rotate(-90 200.3 135.4)">GPIO14</text>
<text x="202.8" y="135.4" transform="rotate(-90 202.8 135.4)">VDD3P3_RTC</text>
<text x="205.3" y="135.4" transform="rotate(-90 205.3 135.4)">XTAL_32K_P</text>
<text x="207.9" y="135.4" transform="rotate(-90 207.9 135.4)">XTAL_32K_N</text>
<text x="210.4" y="135.4" transform="rotate(-90 210.4 135.4)">GPIO17</text>
<text x="213" y="135.4" transform="rotate(-90 213 135.4)">GPIO18</text>
<text x="215.5" y="135.4" transform="rotate(-90 215.5 135.4)">GPIO19</text>
<text x="218" y="135.4" transform="rotate(-90 218 135.4)">GPIO20</text>
<text x="220.6" y="135.4" transform="rotate(-90 220.6 135.4)">GPIO21</text>
<text x="223.1" y="135.4" transform="rotate(-90 223.1 135.4)">SPICS1/CE#</text>
<text x="250.2" y="146.9">100nF</text>
<text x="250.2" y="144.4">C38</text>
<text x="261.6" y="146.9">1uF</text>
<text x="261.6" y="144.4">C39</text>
<text x="110.5" y="167.2">C28</text>
<text x="110.5" y="169.8">100nF</text>
<text x="168.9" y="172.3">C33</text>
<text x="57.7" y="176.1">/CS</text>
<text x="57.7" y="178.7">DO(IO1)</text>
<text x="65.6" y="178.7">/HOLD(IO3)</text>
<text x="73.1" y="176.1">VCC</text>
<text x="168.9" y="174.9">100nF</text>
<text x="57.7" y="181.2">/WP(IO2)</text>
<text x="57.7" y="183.7">GND</text>
<text x="68.2" y="184.9" transform="rotate(-90 68.2 184.9)">GND</text>
<text x="70" y="183.7">DI(IO0)</text>
<text x="73.2" y="181.2">CLK</text>
</g>
<g font-size="1.8" fill="#0000c2">
<text x="101.3" y="25">Layout</text>
<text x="108.7" y="25">Note:</text>
<text x="114.7" y="25">Close</text>
<text x="121.1" y="25">to</text>
<text x="124.1" y="25">Pin</text>
<text x="128.3" y="25">2,3;</text>
<text x="141.7" y="25">out</text>
</g>
<g font-size="1.8" fill="#a90000">
<text x="189.2" y="26.4">4</text>
<text x="200.6" y="26.4">3</text>
<text x="189.2" y="31.5">1</text>
<text x="200.6" y="31.5">2</text>
<text x="183.9" y="83.9" transform="rotate(-90 183.9 83.9)">57</text>
<text x="189" y="83.9" transform="rotate(-90 189 83.9)">56</text>
<text x="191.5" y="83.9" transform="rotate(-90 191.5 83.9)">55</text>
<text x="194.1" y="83.9" transform="rotate(-90 194.1 83.9)">54</text>
<text x="196.6" y="83.9" transform="rotate(-90 196.6 83.9)">53</text>
<text x="199.1" y="83.9" transform="rotate(-90 199.1 83.9)">52</text>
<text x="201.7" y="83.9" transform="rotate(-90 201.7 83.9)">51</text>
<text x="204.2" y="83.9" transform="rotate(-90 204.2 83.9)">50</text>
<text x="206.8" y="83.9" transform="rotate(-90 206.8 83.9)">49</text>
<text x="209.3" y="83.9" transform="rotate(-90 209.3 83.9)">48</text>
<text x="211.8" y="83.9" transform="rotate(-90 211.8 83.9)">47</text>
<text x="214.4" y="83.9" transform="rotate(-90 214.4 83.9)">46</text>
<text x="216.9" y="83.9" transform="rotate(-90 216.9 83.9)">45</text>
<text x="219.5" y="83.9" transform="rotate(-90 219.5 83.9)">44</text>
<text x="222" y="83.9" transform="rotate(-90 222 83.9)">43</text>
<text x="38.7" y="95">1</text>
<text x="173.3" y="95">1</text>
<text x="236.2" y="95">42</text>
<text x="173.3" y="97.5">2</text>
<text x="173.3" y="100.1">3</text>
<text x="236.2" y="97.5">41</text>
<text x="236.2" y="100.1">40</text>
<text x="173.3" y="102.6">4</text>
<text x="173.3" y="105.2">5</text>
<text x="173.3" y="107.7">6</text>
<text x="236.2" y="102.6">39</text>
<text x="236.2" y="105.2">38</text>
<text x="236.2" y="107.7">37</text>
<text x="173.3" y="110.2">7</text>
<text x="173.3" y="112.8">8</text>
<text x="236.2" y="110.2">36</text>
<text x="236.2" y="112.8">35</text>
<text x="172.7" y="117.9">10</text>
<text x="173.3" y="115.3">9</text>
<text x="236.2" y="115.3">34</text>
<text x="236.2" y="117.9">33</text>
<text x="28.5" y="125.5">1</text>
<text x="172.7" y="120.4">11</text>
<text x="172.7" y="122.9">12</text>
<text x="172.7" y="125.5">13</text>
<text x="236.2" y="120.4">32</text>
<text x="236.2" y="122.9">31</text>
<text x="236.2" y="125.5">30</text>
<text x="172.7" y="128">14</text>
<text x="236.2" y="128">29</text>
<text x="189" y="139.7" transform="rotate(-90 189 139.7)">15</text>
<text x="191.5" y="139.7" transform="rotate(-90 191.5 139.7)">16</text>
<text x="194.1" y="139.7" transform="rotate(-90 194.1 139.7)">17</text>
<text x="196.6" y="139.7" transform="rotate(-90 196.6 139.7)">18</text>
<text x="199.1" y="139.7" transform="rotate(-90 199.1 139.7)">19</text>
<text x="201.7" y="139.7" transform="rotate(-90 201.7 139.7)">20</text>
<text x="204.2" y="139.7" transform="rotate(-90 204.2 139.7)">21</text>
<text x="206.8" y="139.7" transform="rotate(-90 206.8 139.7)">22</text>
<text x="209.3" y="139.7" transform="rotate(-90 209.3 139.7)">23</text>
<text x="211.8" y="139.7" transform="rotate(-90 211.8 139.7)">24</text>
<text x="214.4" y="139.7" transform="rotate(-90 214.4 139.7)">25</text>
<text x="216.9" y="139.7" transform="rotate(-90 216.9 139.7)">26</text>
<text x="219.5" y="139.7" transform="rotate(-90 219.5 139.7)">27</text>
<text x="222" y="139.7" transform="rotate(-90 222 139.7)">28</text>
<text x="55.2" y="175">1</text>
<text x="55.2" y="177.5">2</text>
<text x="78" y="175">8</text>
<text x="78" y="177.5">7</text>
<text x="55.2" y="180.1">3</text>
<text x="55.2" y="182.6">4</text>
<text x="78" y="180.1">6</text>
<text x="78" y="182.6">5</text>
<text x="67.1" y="187.4" transform="rotate(-90 67.1 187.4)">9</text>
</g>
<g font-size="1.8" fill="#840084">
<text x="48.1" y="31.6">1.3A</text>
<text x="67.4" y="32.4">5%</text>
<text x="114.6" y="31.9">1A</text>
<text x="176.7" y="34.9">NPO</text>
<text x="55.9" y="41.5">X7R</text>
<text x="80" y="41.5">X5R</text>
<text x="90.2" y="41.5">X5R</text>
<text x="99.2" y="41.2">50V</text>
<text x="119" y="41.2">X7R</text>
<text x="128.5" y="41.8">NP0</text>
<text x="176.7" y="37.4">50V</text>
<text x="215.9" y="36.4">NPO</text>
<text x="215.9" y="39">50V</text>
<text x="55.9" y="44">16V</text>
<text x="80" y="44">10V</text>
<text x="90.2" y="44">10V</text>
<text x="99" y="43.8">NPO</text>
<text x="118.8" y="43.5">16V</text>
<text x="128.7" y="44">50V</text>
<text x="192.9" y="53" transform="rotate(-90 192.9 53)">5%</text>
<text x="157.5" y="55.5">X5R</text>
<text x="157.5" y="58">10V</text>
<text x="169.8" y="55.7">X7R</text>
<text x="169.8" y="57.8">50V</text>
<text x="196.4" y="54.4" transform="rotate(-90 196.4 54.4)">300mA</text>
<text x="235" y="54.2">X7R</text>
<text x="235" y="56.7">16V</text>
<text x="48.1" y="60.8">1.3A</text>
<text x="67.4" y="61.6">5%</text>
<text x="206.3" y="62.3" transform="rotate(-90 206.3 62.3)">1%</text>
<text x="55.9" y="70.7">X7R</text>
<text x="55.9" y="73.3">16V</text>
<text x="79.6" y="94.3">5%</text>
<text x="101.2" y="94.6">5%</text>
<text x="117.3" y="93.6">850mA</text>
<text x="113" y="108.8">50V</text>
<text x="133.4" y="108.8">50V</text>
<text x="250.2" y="149.5">X7R</text>
<text x="261.6" y="149.5">X5R</text>
<text x="250.2" y="152">16V</text>
<text x="261.6" y="152">10V</text>
<text x="110.5" y="172.3">X7R</text>
<text x="110.5" y="174.9">16V</text>
<text x="168.9" y="177.4">X7R</text>
<text x="168.9" y="179.9">16V</text>
</g>
<g font-size="1.8" fill="#0f0f0f">
<text x="132.1" y="94.8">RF_IN</text>
<text x="266.3" y="112.7">SPI_D</text>
<text x="264" y="117.8">SPI_CLK</text>
<text x="266.2" y="115.2">SPI_Q</text>
<text x="263.8" y="120.3">SPI_CS0</text>
<text x="264.8" y="122.8">SPI_WP</text>
<text x="264.9" y="125.4">SPI_HD</text>
<text x="34.3" y="153.3">SPI_CS0</text>
<text x="34.3" y="155.9">SPI_Q</text>
<text x="94.7" y="155.9">SPI_HD</text>
<text x="34.3" y="158.4">SPI_WP</text>
<text x="93.8" y="158.4">SPI_CLK</text>
<text x="96.1" y="160.9">SPI_D</text>
</g>
<g font-size="1.8" fill="#989898">
<text x="54.6" y="106.3">L</text>
<text x="54.6" y="103.7">L3</text>
<text x="68.6" y="103.7">C21</text>
<text x="68.6" y="106.3">VALUE</text>
<text x="88.9" y="103.7">C91</text>
<text x="88.9" y="106.3">VALUE</text>
<text x="55.9" y="115.2">C103</text>
<text x="55.9" y="117.7">VALUE</text>
<text x="50.8" y="146.9">100K</text>
<text x="50.8" y="144.4">R23</text>
<text x="57.7" y="154.5">/CS</text>
<text x="73.1" y="154.5">VCC</text>
<text x="57.7" y="157.1">DO(IO1)</text>
<text x="57.7" y="159.6">/WP(IO2)</text>
<text x="65.6" y="157.1">/HOLD(IO3)</text>
<text x="73.2" y="159.6">CLK</text>
<text x="57.7" y="162.2">GND</text>
<text x="70" y="162.2">DI(IO0)</text>
</g>
<text font-size="1.8" fill="#a1a1a1" x="50.8" y="149.5">5%</text>
<g font-size="1.8" fill="#aaa">
<text x="55.2" y="153.4">1</text>
<text x="55.2" y="156">2</text>
<text x="78" y="153.4">8</text>
<text x="78" y="156">7</text>
<text x="55.2" y="158.5">3</text>
<text x="55.2" y="161">4</text>
<text x="78" y="158.5">6</text>
<text x="78" y="161">5</text>
</g>
<g font-size="1.6" fill="#840084">
<text x="192.6" y="23.4">10ppm</text>
<text x="192.7" y="21.6">40MHz</text>
</g>
<g font-size="1.6" fill="#006464">
<text x="194.4" y="19.9">X1</text>
<text x="72.1" y="26.6">ESP_3V3_PA</text>
<text x="184.8" y="29.8">GND</text>
<text x="202.9" y="34.8">GND</text>
<text x="149.6" y="41.8">ESP_3V3_DA</text>
<text x="227" y="41.8">ESP_3V3_DA</text>
<text x="173.4" y="42.7">GND</text>
<text x="211.5" y="44">GND</text>
<text x="51.5" y="50.3">GND</text>
<text x="75.6" y="50.3">GND</text>
<text x="115" y="50.3">GND</text>
<text x="72.1" y="55.8">ESP_3V3_DA</text>
<text x="153.1" y="64.3">GND</text>
<text x="230.6" y="61.8">GND</text>
<text x="51.5" y="79.5">GND</text>
<text x="228.6" y="82.3">U6</text>
<text x="27.5" y="89.7">U.FL-R-SMT-1</text>
<text x="32.1" y="87.2">ANT2</text>
<text x="174.7" y="84.6">GND</text>
<text x="224.1" y="84.9">ESP32-S3R8</text>
<text x="17.7" y="96.1">GND</text>
<text x="64.2" y="116.4">GND</text>
<text x="84.5" y="116.4">GND</text>
<text x="108.6" y="116.4">GND</text>
<text x="129" y="116.1">GND</text>
<text x="31.2" y="131.4">GND</text>
<text x="51.5" y="126.5">GND</text>
<text x="255.4" y="134.3">VDD_SPI</text>
<text x="45.8" y="138.1">VDD_SPI</text>
<text x="104.3" y="145.7">VDD_SPI</text>
<text x="257.2" y="159.6">GND</text>
<text x="161" y="163.7">ESP_3V3_DA</text>
<text x="51.5" y="168.4">GND</text>
<text x="60.9" y="172.5">W25Q256JVEIQ</text>
<text x="66.1" y="170">U5</text>
<text x="106.1" y="181.1">GND</text>
<text x="164.5" y="185">GND</text>
<text x="50.2" y="190">GND</text>
<text x="65.5" y="193.8">GND</text>
</g>
<g font-size="1.6" fill="#840000">
<text x="205.5" y="54.6" transform="rotate(-90 205.5 54.6)">ESP_RX0</text>
<text x="208" y="55.5" transform="rotate(-90 208 55.5)">ESP_TX0</text>
<text x="248.9" y="64.5">ESP_IO42/PDM_CLK</text>
<text x="200.4" y="72" transform="rotate(-90 200.4 72)">ESP_IO46</text>
<text x="202.9" y="72" transform="rotate(-90 202.9 72)">ESP_IO45/BUZZER_EN</text>
<text x="248.1" y="70.8">ESP_IO40/I2C1_SCL</text>
<text x="248.9" y="67">ESP_IO41/PDM_DATA</text>
<text x="248.1" y="77.2">ESP_IO38/PDM_EN</text>
<text x="248.9" y="73.4">ESP_IO39/I2C1_SDA</text>
<text x="157.4" y="106.4">ESP_BOOT</text>
<text x="158.7" y="103.9">ESP_RST</text>
<text x="149" y="111.5">ESP_IO2/ADC1_CH4</text>
<text x="149.5" y="109">ESP_IO1/VBAT_ADC</text>
<text x="245.1" y="111.5">ESP_IO48/TOUCH_RES</text>
<text x="245.1" y="108.9">ESP_IO47/TOUCH_INT</text>
<text x="153.5" y="114">ESP_IO3/KEY0</text>
<text x="153.5" y="119.1">ESP_IO5/KEY2</text>
<text x="153.5" y="116.6">ESP_IO4/KEY1</text>
<text x="155.2" y="124.2">ESP_IO7/SCK</text>
<text x="155.5" y="121.6">ESP_IO6/LED</text>
<text x="153.6" y="126.7">ESP_IO8/MISO</text>
<text x="154.5" y="129.3">ESP_IO9/MOSI</text>
<text x="200.4" y="159" transform="rotate(-90 200.4 159)">ESP_IO14/SD_CS</text>
<text x="205.5" y="160.7" transform="rotate(-90 205.5 160.7)">ESP_IO15/SD_DET</text>
<text x="208" y="159" transform="rotate(-90 208 159)">ESP_IO16/SD_EN</text>
<text x="210.5" y="156.7" transform="rotate(-90 210.5 156.7)">ESP_IO17/TX1</text>
<text x="213.1" y="157.8" transform="rotate(-90 213.1 157.8)">ESP_IO18/RX1</text>
<text x="218.2" y="161.5" transform="rotate(-90 218.2 161.5)">ESP_IO20/I2C0_SCL</text>
<text x="220.7" y="160.8" transform="rotate(-90 220.7 160.8)">ESP_IO21/VBAT_EN</text>
<text x="190.2" y="164.5" transform="rotate(-90 190.2 164.5)">ESP_IO10/SCREEN_CS#</text>
<text x="192.8" y="164.6" transform="rotate(-90 192.8 164.6)">ESP_IO11/SCREEN_DC#</text>
<text x="195.3" y="165.4" transform="rotate(-90 195.3 165.4)">ESP_IO12/SCREEN_RST#</text>
<text x="197.8" y="166.7" transform="rotate(-90 197.8 166.7)">ESP_IO13/SCREEN_BUSY#</text>
<text x="215.6" y="162.5" transform="rotate(-90 215.6 162.5)">ESP_IO19/I2C0_SDA</text>
</g>
<g font-size="1.6" fill="#989898">
<text x="66.1" y="147.9">U4</text>
<text x="60.1" y="150.4">ZB25VQ128DSJG</text>
</g>
<g font-size="1.4" fill="#a90000">
<text x="194.1" y="47.6" transform="rotate(-90 194.1 47.6)">2</text>
<text x="194.1" y="55.2" transform="rotate(-90 194.1 55.2)">1</text>
<text x="116.2" y="95">1</text>
<text x="123.8" y="95">2</text>
</g>
<g font-size="1.4" fill="#aaa">
<text x="53.1" y="100.9" transform="rotate(-90 53.1 100.9)">2</text>
<text x="53.1" y="108.6" transform="rotate(-90 53.1 108.6)">1</text>
</g>
</svg>
